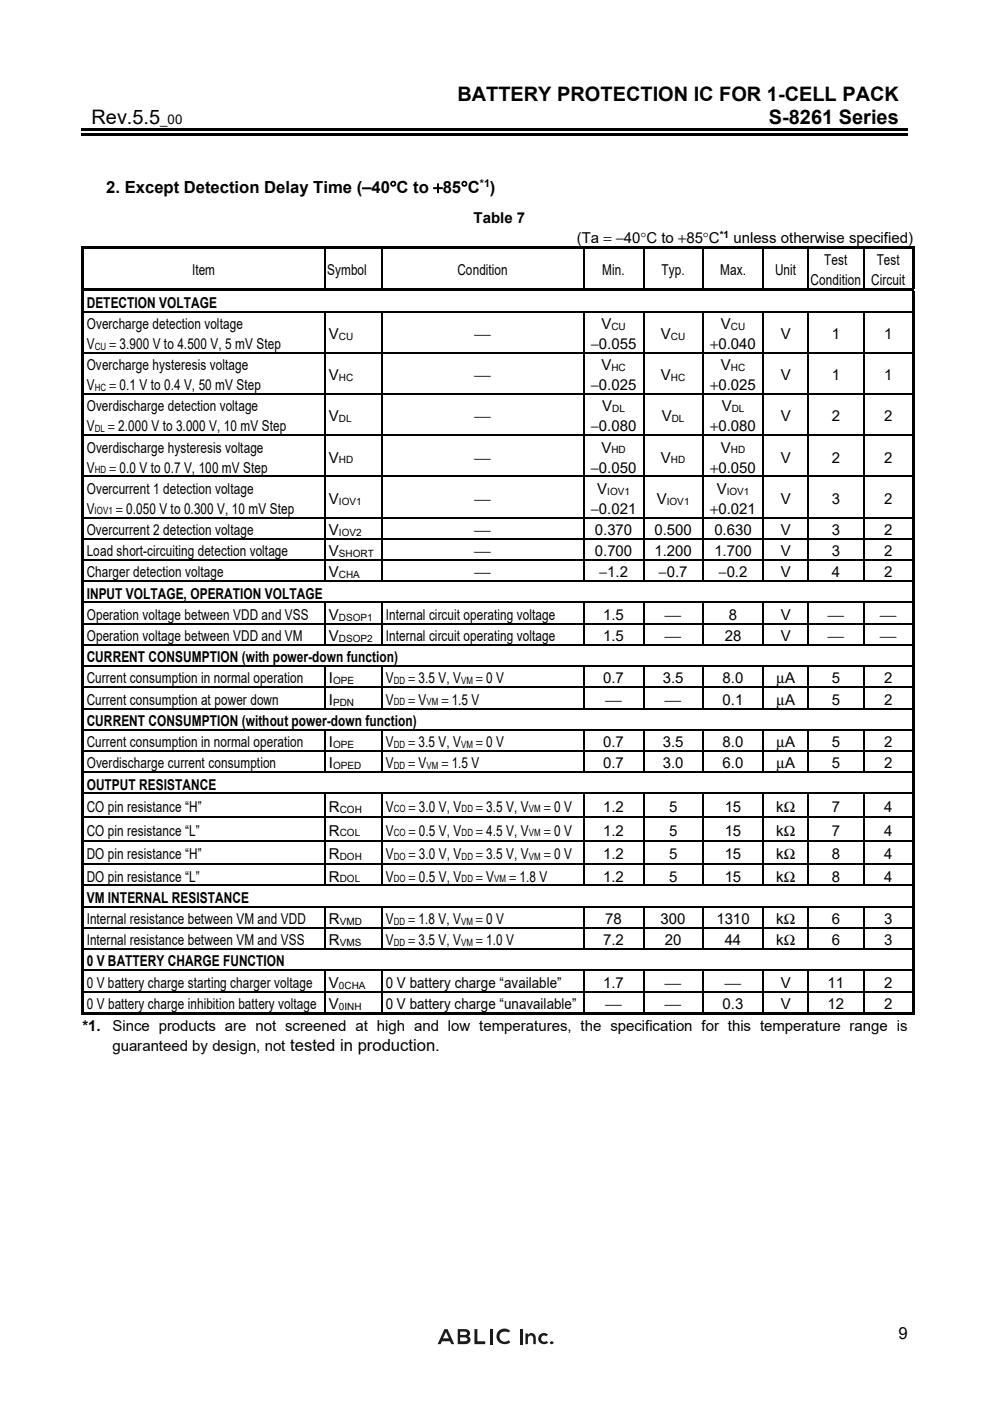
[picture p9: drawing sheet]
<svg xmlns="http://www.w3.org/2000/svg" width="210mm" height="297mm" viewBox="0 0 210 297" stroke-linecap="round" stroke-linejoin="round" font-family="sans-serif">
<path d="M17.3 28.3h47.7v.5h-47.7zM17.3 27.2h47.7v.6h-47.7zM64.8 27.2h1.6v.6h-1.6zM64.8 28.3h1.6v.5h-1.6zM66.4 28.3h126.1v.5h-126.1zM66.4 27.2h126.1v.6h-126.1z" fill="#000"/>
<g fill="#231815">
<path d="M100.6 281.8h.7v2.6h1.6v.6h-2.3z"/>
<path d="M103.8 281.8h.7v3.2h-.7z"/>
<path d="M105.7 282.2a1.75 1.75 0 0 1 2.5 0l-.4 .3a1.15 1.15 0 0 0-1.6 .1 1.15 1.15 0 0 0 .1 1.6 1.15 1.15 0 0 0 1.6 0l.3 .4a1.73 1.73 0 0 1-2.3 0 1.73 1.73 0 0 1-.2-2.4z"/>
<path d="M110.2 281.8h.6v3.2h-.6z"/>
<path d="M111.4 282.7h.6v.3a.93 .93 0 0 1 1.1-.3 .93 .93 0 0 1 .5 1.1v1.2h-.5v-.7a.7 .7 0 0 0-.1-.9 .7 .7 0 0 0-.9-.1l-.1 .5v1.2h-.6z"/>
<path d="M114.4 283.1a1.29 1.29 0 0 1 1.8-.2l-.4 .4a.66 .66 0 0 0-.9 .1 .66 .66 0 0 0 .1 .9 .66 .66 0 0 0 .9 0l.3 .4a1.23 1.23 0 0 1-1.6 0 1.23 1.23 0 0 1-.2-1.6z"/>
<path d="M94.3 281.8h.6l1.5 3.2h-.7l-.3-.6h-1.7l-.2 .6h-.7zM94.6 282.4l-.6 1.4h1.2z"/>
<path d="M97.1 281.8h1.3a.9 .9 0 0 1 1.1 .4 .9 .9 0 0 1-.2 1.1 .9 .9 0 0 1 .4 1.2 .9 .9 0 0 1-1.1 .5h-1.5zM97.6 282.3v.7h1.3l.2-.3-.2-.3zM97.6 283.5v.9l1.2-.1 .4-.3-.4-.4z"/>
<circle cx="117" cy="284.6" r=".34"/>
</g>
<g fill="#000">
<path d="M17.2 52.2h.6v.5h-.6zM17.2 52.2h176.7v.5h-176.7zM17.2 52.7h.6v8.5h-.6zM17.2 61.2h52.1v.5h-52.1zM17.2 61.7h.6v4.3h-.6zM17.2 66h.6v.2h-.6zM17.2 66.2h.6v8.5h-.6zM17.2 74.7h.6v.3h-.6zM68.8 66h.2v.2h-.2zM68.8 74.7h.2v.3h-.2zM69 61.2h12.4v.5h-12.4zM80.8 66h.3v.2h-.3z"/>
<path d="M80.8 74.7h.3v.3h-.3zM81.1 61.2h43.1v.5h-43.1zM123.7 66h.3v.2h-.3zM123.7 74.7h.3v.3h-.3zM124 61.2h12.9v.5h-12.9zM136.4 66h.3v.2h-.3zM136.4 74.7h.3v.3h-.3zM136.7 61.2h12.8v.5h-12.8zM148.9 66h.3v.2h-.3zM148.9 74.7h.3v.3h-.3zM149.2 61.2h13.1v.5h-13.1zM161.8 66h.3v.2h-.3z"/>
<path d="M161.8 74.7h.3v.3h-.3zM162.1 61.2h9.8v.5h-9.8zM171.3 66h.3v.2h-.3zM171.3 74.7h.3v.3h-.3zM171.6 61.2h12v.5h-12zM183.1 66h.2v.2h-.2zM183.1 74.7h.2v.3h-.2zM183.3 61.2h10.6v.5h-10.6zM193.4 52.7h.5v8.5h-.5zM193.4 61.7h.5v4.3h-.5zM193.4 66h.5v.2h-.5zM193.4 66.2h.5v8.5h-.5z"/>
<path d="M193.4 74.7h.5v.3h-.5zM17.2 75h.6v8.4h-.6zM17.2 83.4h.6v.3h-.6zM17.2 83.7h.6v8.4h-.6zM17.2 92.1h.6v.3h-.6zM68.8 83.4h.2v.3h-.2zM68.8 92.1h.2v.3h-.2zM80.8 83.4h.3v.3h-.3zM80.8 92.1h.3v.3h-.3zM123.7 83.4h.3v.3h-.3zM123.7 92.1h.3v.3h-.3zM136.4 83.4h.3v.3h-.3z"/>
<path d="M136.4 92.1h.3v.3h-.3zM148.9 83.4h.3v.3h-.3zM148.9 92.1h.3v.3h-.3zM161.8 83.4h.3v.3h-.3zM161.8 92.1h.3v.3h-.3zM171.3 83.4h.3v.3h-.3zM171.3 92.1h.3v.3h-.3zM183.1 83.4h.2v.3h-.2zM183.1 92.1h.2v.3h-.2zM193.4 75h.5v8.4h-.5zM193.4 83.4h.5v.3h-.5zM193.4 83.7h.5v8.4h-.5z"/>
<path d="M193.4 92.1h.5v.3h-.5zM17.2 92.4h.6v8.5h-.6zM17.2 100.9h.6v.3h-.6zM17.2 101.2h.6v8.4h-.6zM17.2 109.6h.6v.3h-.6zM17.2 109.9h.6v4.2h-.6zM17.2 114.1h.6v.3h-.6zM17.2 114.4h.6v4.2h-.6zM17.2 118.6h.6v.3h-.6zM68.8 100.9h.2v.3h-.2zM68.8 109.6h.2v.3h-.2zM68.8 114.1h.2v.3h-.2z"/>
<path d="M68.8 118.6h.2v.3h-.2zM80.8 100.9h.3v.3h-.3zM80.8 109.6h.3v.3h-.3zM80.8 114.1h.3v.3h-.3zM80.8 118.6h.3v.3h-.3zM123.7 100.9h.3v.3h-.3zM123.7 109.6h.3v.3h-.3zM123.7 114.1h.3v.3h-.3zM123.7 118.6h.3v.3h-.3zM136.4 100.9h.3v.3h-.3zM136.4 109.6h.3v.3h-.3zM136.4 114.1h.3v.3h-.3z"/>
<path d="M136.4 118.6h.3v.3h-.3zM148.9 100.9h.3v.3h-.3zM148.9 109.6h.3v.3h-.3zM148.9 114.1h.3v.3h-.3zM148.9 118.6h.3v.3h-.3zM161.8 100.9h.3v.3h-.3zM161.8 109.6h.3v.3h-.3zM161.8 114.1h.3v.3h-.3zM161.8 118.6h.3v.3h-.3zM171.3 100.9h.3v.3h-.3zM171.3 109.6h.3v.3h-.3zM171.3 114.1h.3v.3h-.3z"/>
<path d="M171.3 118.6h.3v.3h-.3zM183.1 100.9h.2v.3h-.2zM183.1 109.6h.2v.3h-.2zM183.1 114.1h.2v.3h-.2zM183.1 118.6h.2v.3h-.2zM193.4 92.4h.5v8.5h-.5zM193.4 100.9h.5v.3h-.5zM193.4 101.2h.5v8.4h-.5zM193.4 109.6h.5v.3h-.5zM193.4 109.9h.5v4.2h-.5zM193.4 114.1h.5v.3h-.5zM193.4 114.4h.5v4.2h-.5z"/>
<path d="M193.4 118.6h.5v.3h-.5zM17.2 118.9h.6v4.2h-.6zM17.2 123.1h.6v.3h-.6zM17.2 123.4h.6v4.2h-.6zM17.2 127.6h.6v.3h-.6zM17.2 127.9h.6v4.2h-.6zM17.2 132.1h.6v.3h-.6zM17.2 132.4h.6v4.2h-.6zM17.2 136.6h.6v.3h-.6zM68.8 127.6h.2v.3h-.2zM68.8 132.1h.2v.3h-.2zM80.8 127.6h.3v.3h-.3z"/>
<path d="M80.8 132.1h.3v.3h-.3zM123.7 127.6h.3v.3h-.3zM123.7 132.1h.3v.3h-.3zM136.4 127.6h.3v.3h-.3zM136.4 132.1h.3v.3h-.3zM148.9 127.6h.3v.3h-.3zM148.9 132.1h.3v.3h-.3zM161.8 127.6h.3v.3h-.3zM161.8 132.1h.3v.3h-.3zM171.3 127.6h.3v.3h-.3zM171.3 132.1h.3v.3h-.3zM183.1 127.6h.2v.3h-.2z"/>
<path d="M183.1 132.1h.2v.3h-.2zM193.4 118.9h.5v4.2h-.5zM193.4 123.1h.5v.3h-.5zM193.4 123.4h.5v4.2h-.5zM193.4 127.6h.5v.3h-.5zM193.4 127.9h.5v4.2h-.5zM193.4 132.1h.5v.3h-.5zM193.4 132.4h.5v4.2h-.5zM193.4 136.6h.5v.3h-.5zM17.2 136.9h.6v4.2h-.6zM17.2 141.1h.6v.3h-.6zM17.2 141.4h.6v4.2h-.6z"/>
<path d="M17.2 145.6h.6v.3h-.6zM17.2 145.9h.6v4.2h-.6zM17.2 150.1h.6v.3h-.6zM17.2 150.4h.6v4.2h-.6zM17.2 154.6h.6v.3h-.6zM17.2 154.9h.6v4.2h-.6zM17.2 159.1h.6v.3h-.6zM68.8 141.1h.2v.3h-.2zM68.8 145.6h.2v.3h-.2zM68.8 154.6h.2v.3h-.2zM68.8 159.1h.2v.3h-.2zM80.8 141.1h.3v.3h-.3z"/>
<path d="M80.8 145.6h.3v.3h-.3zM80.8 154.6h.3v.3h-.3zM80.8 159.1h.3v.3h-.3zM123.7 141.1h.3v.3h-.3zM123.7 145.6h.3v.3h-.3zM123.7 154.6h.3v.3h-.3zM123.7 159.1h.3v.3h-.3zM136.4 141.1h.3v.3h-.3zM136.4 145.6h.3v.3h-.3zM136.4 154.6h.3v.3h-.3zM136.4 159.1h.3v.3h-.3zM148.9 141.1h.3v.3h-.3z"/>
<path d="M148.9 145.6h.3v.3h-.3zM148.9 154.6h.3v.3h-.3zM148.9 159.1h.3v.3h-.3zM161.8 141.1h.3v.3h-.3zM161.8 145.6h.3v.3h-.3zM161.8 154.6h.3v.3h-.3zM161.8 159.1h.3v.3h-.3zM171.3 141.1h.3v.3h-.3zM171.3 145.6h.3v.3h-.3zM171.3 154.6h.3v.3h-.3zM171.3 159.1h.3v.3h-.3zM183.1 141.1h.2v.3h-.2z"/>
<path d="M183.1 145.6h.2v.3h-.2zM183.1 154.6h.2v.3h-.2zM183.1 159.1h.2v.3h-.2zM193.4 136.9h.5v4.2h-.5zM193.4 141.1h.5v.3h-.5zM193.4 141.4h.5v4.2h-.5zM193.4 145.6h.5v.3h-.5zM193.4 145.9h.5v4.2h-.5zM193.4 150.1h.5v.3h-.5zM193.4 150.4h.5v4.2h-.5zM193.4 154.6h.5v.3h-.5zM193.4 154.9h.5v4.2h-.5z"/>
<path d="M193.4 159.1h.5v.3h-.5zM17.2 159.4h.6v4.2h-.6zM17.2 163.6h.6v.3h-.6zM17.2 163.9h.6v4.2h-.6zM17.2 168.1h.6v.3h-.6zM17.2 168.4h.6v4.6h-.6zM17.2 173h.6v.3h-.6zM17.2 173.3h.6v4.9h-.6zM17.2 178.2h.6v.3h-.6zM68.8 168.1h.2v.3h-.2zM68.8 173h.2v.3h-.2zM68.8 178.2h.2v.3h-.2z"/>
<path d="M80.8 168.1h.3v.3h-.3zM80.8 173h.3v.3h-.3zM80.8 178.2h.3v.3h-.3zM123.7 168.1h.3v.3h-.3zM123.7 173h.3v.3h-.3zM123.7 178.2h.3v.3h-.3zM136.4 168.1h.3v.3h-.3zM136.4 173h.3v.3h-.3zM136.4 178.2h.3v.3h-.3zM148.9 168.1h.3v.3h-.3zM148.9 173h.3v.3h-.3zM148.9 178.2h.3v.3h-.3z"/>
<path d="M161.8 168.1h.3v.3h-.3zM161.8 173h.3v.3h-.3zM161.8 178.2h.3v.3h-.3zM171.3 168.1h.3v.3h-.3zM171.3 173h.3v.3h-.3zM171.3 178.2h.3v.3h-.3zM183.1 168.1h.2v.3h-.2zM183.1 173h.2v.3h-.2zM183.1 178.2h.2v.3h-.2zM193.4 159.4h.5v4.2h-.5zM193.4 163.6h.5v.3h-.5zM193.4 163.9h.5v4.2h-.5z"/>
<path d="M193.4 168.1h.5v.3h-.5zM193.4 168.4h.5v4.6h-.5zM193.4 173h.5v.3h-.5zM193.4 173.3h.5v4.9h-.5zM193.4 178.2h.5v.3h-.5zM17.2 178.5h.6v4.6h-.6zM17.2 183.1h.6v.3h-.6zM17.2 183.4h.6v4.2h-.6zM17.2 187.6h.6v.3h-.6zM17.2 187.9h.6v4.2h-.6zM17.2 192.1h.6v.3h-.6zM17.2 192.4h.6v4.2h-.6z"/>
<path d="M17.2 196.6h.6v.3h-.6zM68.8 183.1h.2v.3h-.2zM68.8 192.1h.2v.3h-.2zM68.8 196.6h.2v.3h-.2zM80.8 183.1h.3v.3h-.3zM80.8 192.1h.3v.3h-.3zM80.8 196.6h.3v.3h-.3zM123.7 183.1h.3v.3h-.3zM123.7 192.1h.3v.3h-.3zM123.7 196.6h.3v.3h-.3zM136.4 183.1h.3v.3h-.3zM136.4 192.1h.3v.3h-.3z"/>
<path d="M136.4 196.6h.3v.3h-.3zM148.9 183.1h.3v.3h-.3zM148.9 192.1h.3v.3h-.3zM148.9 196.6h.3v.3h-.3zM161.8 183.1h.3v.3h-.3zM161.8 192.1h.3v.3h-.3zM161.8 196.6h.3v.3h-.3zM171.3 183.1h.3v.3h-.3zM171.3 192.1h.3v.3h-.3zM171.3 196.6h.3v.3h-.3zM183.1 183.1h.2v.3h-.2zM183.1 192.1h.2v.3h-.2z"/>
<path d="M183.1 196.6h.2v.3h-.2zM193.4 178.5h.5v4.6h-.5zM193.4 183.1h.5v.3h-.5zM193.4 183.4h.5v4.2h-.5zM193.4 187.6h.5v.3h-.5zM193.4 187.9h.5v4.2h-.5zM193.4 192.1h.5v.3h-.5zM193.4 192.4h.5v4.2h-.5zM193.4 196.6h.5v.3h-.5zM17.2 196.9h.6v4.2h-.6zM17.2 201.1h.6v.3h-.6zM17.2 201.4h.6v4.2h-.6z"/>
<path d="M17.2 205.6h.6v.3h-.6zM17.2 205.9h.6v4.2h-.6zM17.2 210.1h.6v.3h-.6zM17.2 210.4h.6v4.7h-.6zM17.2 214.6h51.6v.5h-51.6zM68.8 205.6h.2v.3h-.2zM68.8 210.1h.2v.3h-.2zM68.8 214.6h12v.5h-12zM80.8 205.6h.3v.3h-.3zM80.8 210.1h.3v.3h-.3zM80.8 214.6h42.9v.5h-42.9zM123.7 205.6h.3v.3h-.3z"/>
<path d="M123.7 210.1h.3v.3h-.3zM123.7 214.6h12.7v.5h-12.7zM136.4 205.6h.3v.3h-.3zM136.4 210.1h.3v.3h-.3zM136.4 214.6h12.5v.5h-12.5zM148.9 205.6h.3v.3h-.3zM148.9 210.1h.3v.3h-.3zM148.9 214.6h12.9v.5h-12.9zM161.8 205.6h.3v.3h-.3zM161.8 210.1h.3v.3h-.3zM161.8 214.6h9.5v.5h-9.5zM171.3 205.6h.3v.3h-.3z"/>
<path d="M171.3 210.1h.3v.3h-.3zM171.3 214.6h11.8v.5h-11.8zM183.1 205.6h.2v.3h-.2zM183.1 210.1h.2v.3h-.2zM183.1 214.6h10.3v.5h-10.3zM193.4 196.9h.5v4.2h-.5zM193.4 201.1h.5v.3h-.5zM193.4 201.4h.5v4.2h-.5zM193.4 205.6h.5v.3h-.5zM193.4 205.9h.5v4.2h-.5zM193.4 210.1h.5v.3h-.5zM193.4 210.4h.5v4.7h-.5z"/>
<path d="M193.4 214.6h.5v.5h-.5z"/>
</g>
<g fill="none" stroke="#000" stroke-width=".25">
<path d="M68.9 52.7v8.5M81 52.7v8.5M123.8 52.7v8.5M136.5 52.7v8.5M149.1 52.7v8.5M161.9 52.7v8.5M171.5 52.7v8.5M183.2 52.7v8.5M17.8 66.1h51M17.8 74.8h51M68.9 66.2v8.5M68.9 75v8.4"/>
<path d="M69 66.1h11.8M69 74.8h11.8M81 66.2v8.5M81 75v8.4M81.1 66.1h42.6M81.1 74.8h42.6M123.8 66.2v8.5M123.8 75v8.4M124 66.1h12.4M124 74.8h12.4M136.5 66.2v8.5M136.5 75v8.4"/>
<path d="M136.7 66.1h12.2M136.7 74.8h12.2M149.1 66.2v8.5M149.1 75v8.4M149.2 66.1h12.6M149.2 74.8h12.6M161.9 66.2v8.5M161.9 75v8.4M162.1 66.1h9.2M162.1 74.8h9.2M171.5 66.2v8.5M171.5 75v8.4"/>
<path d="M171.6 66.1h11.5M171.6 74.8h11.5M183.2 66.2v8.5M183.2 75v8.4M183.3 66.1h10.1M183.3 74.8h10.1M17.8 83.5h51M17.8 92.3h51M68.9 83.7v8.4M68.9 92.4v8.5M69 83.5h11.8M69 92.3h11.8"/>
<path d="M81 83.7v8.4M81 92.4v8.5M81.1 83.5h42.6M81.1 92.3h42.6M123.8 83.7v8.4M123.8 92.4v8.5M124 83.5h12.4M124 92.3h12.4M136.5 83.7v8.4M136.5 92.4v8.5M136.7 83.5h12.2M136.7 92.3h12.2"/>
<path d="M149.1 83.7v8.4M149.1 92.4v8.5M149.2 83.5h12.6M149.2 92.3h12.6M161.9 83.7v8.4M161.9 92.4v8.5M162.1 83.5h9.2M162.1 92.3h9.2M171.5 83.7v8.4M171.5 92.4v8.5M171.6 83.5h11.5M171.6 92.3h11.5"/>
<path d="M183.2 83.7v8.4M183.2 92.4v8.5M183.3 83.5h10.1M183.3 92.3h10.1M17.8 101h51M17.8 109.7h51M17.8 114.2h51M17.8 118.7h51M68.9 101.2v8.4M68.9 109.9v4.2M68.9 114.4v4.2M68.9 118.9v4.2"/>
<path d="M69 101h11.8M69 109.7h11.8M69 114.2h11.8M69 118.7h11.8M81 101.2v8.4M81 109.9v4.2M81 114.4v4.2M81 118.9v4.2M81.1 101h42.6M81.1 109.7h42.6M81.1 114.2h42.6M81.1 118.7h42.6"/>
<path d="M123.8 101.2v8.4M123.8 109.9v4.2M123.8 114.4v4.2M123.8 118.9v4.2M124 101h12.4M124 109.7h12.4M124 114.2h12.4M124 118.7h12.4M136.5 101.2v8.4M136.5 109.9v4.2M136.5 114.4v4.2M136.5 118.9v4.2"/>
<path d="M136.7 101h12.2M136.7 109.7h12.2M136.7 114.2h12.2M136.7 118.7h12.2M149.1 101.2v8.4M149.1 109.9v4.2M149.1 114.4v4.2M149.1 118.9v4.2M149.2 101h12.6M149.2 109.7h12.6M149.2 114.2h12.6M149.2 118.7h12.6"/>
<path d="M161.9 101.2v8.4M161.9 109.9v4.2M161.9 114.4v4.2M161.9 118.9v4.2M162.1 101h9.2M162.1 109.7h9.2M162.1 114.2h9.2M162.1 118.7h9.2M171.5 101.2v8.4M171.5 109.9v4.2M171.5 114.4v4.2M171.5 118.9v4.2"/>
<path d="M171.6 101h11.5M171.6 109.7h11.5M171.6 114.2h11.5M171.6 118.7h11.5M183.2 101.2v8.4M183.2 109.9v4.2M183.2 114.4v4.2M183.2 118.9v4.2M183.3 101h10.1M183.3 109.7h10.1M183.3 114.2h10.1M183.3 118.7h10.1"/>
<path d="M17.8 123.2h175.6M17.8 127.7h51M17.8 132.2h51M17.8 136.7h175.6M68.9 127.9v4.2M68.9 132.4v4.2M69 127.7h11.8M69 132.2h11.8M81 127.9v4.2M81 132.4v4.2M81.1 127.7h42.6M81.1 132.2h42.6"/>
<path d="M123.8 127.9v4.2M123.8 132.4v4.2M124 127.7h12.4M124 132.2h12.4M136.5 127.9v4.2M136.5 132.4v4.2M136.7 127.7h12.2M136.7 132.2h12.2M149.1 127.9v4.2M149.1 132.4v4.2M149.2 127.7h12.6M149.2 132.2h12.6"/>
<path d="M161.9 127.9v4.2M161.9 132.4v4.2M162.1 127.7h9.2M162.1 132.2h9.2M171.5 127.9v4.2M171.5 132.4v4.2M171.6 127.7h11.5M171.6 132.2h11.5M183.2 127.9v4.2M183.2 132.4v4.2M183.3 127.7h10.1M183.3 132.2h10.1"/>
<path d="M17.8 141.2h51M17.8 145.7h51M17.8 150.2h175.6M17.8 154.7h51M17.8 159.2h51M68.9 141.4v4.2M68.9 145.9v4.2M68.9 154.9v4.2M68.9 159.4v4.2M69 141.2h11.8M69 145.7h11.8M69 154.7h11.8"/>
<path d="M69 159.2h11.8M81 141.4v4.2M81 145.9v4.2M81 154.9v4.2M81 159.4v4.2M81.1 141.2h42.6M81.1 145.7h42.6M81.1 154.7h42.6M81.1 159.2h42.6M123.8 141.4v4.2M123.8 145.9v4.2M123.8 154.9v4.2"/>
<path d="M123.8 159.4v4.2M124 141.2h12.4M124 145.7h12.4M124 154.7h12.4M124 159.2h12.4M136.5 141.4v4.2M136.5 145.9v4.2M136.5 154.9v4.2M136.5 159.4v4.2M136.7 141.2h12.2M136.7 145.7h12.2M136.7 154.7h12.2"/>
<path d="M136.7 159.2h12.2M149.1 141.4v4.2M149.1 145.9v4.2M149.1 154.9v4.2M149.1 159.4v4.2M149.2 141.2h12.6M149.2 145.7h12.6M149.2 154.7h12.6M149.2 159.2h12.6M161.9 141.4v4.2M161.9 145.9v4.2M161.9 154.9v4.2"/>
<path d="M161.9 159.4v4.2M162.1 141.2h9.2M162.1 145.7h9.2M162.1 154.7h9.2M162.1 159.2h9.2M171.5 141.4v4.2M171.5 145.9v4.2M171.5 154.9v4.2M171.5 159.4v4.2M171.6 141.2h11.5M171.6 145.7h11.5M171.6 154.7h11.5"/>
<path d="M171.6 159.2h11.5M183.2 141.4v4.2M183.2 145.9v4.2M183.2 154.9v4.2M183.2 159.4v4.2M183.3 141.2h10.1M183.3 145.7h10.1M183.3 154.7h10.1M183.3 159.2h10.1M17.8 163.7h175.6M17.8 168.2h51M17.8 173.1h51"/>
<path d="M17.8 178.3h51M68.9 168.4v4.6M68.9 173.3v4.9M68.9 178.5v4.6M69 168.2h11.8M69 173.1h11.8M69 178.3h11.8M81 168.4v4.6M81 173.3v4.9M81 178.5v4.6M81.1 168.2h42.6M81.1 173.1h42.6"/>
<path d="M81.1 178.3h42.6M123.8 168.4v4.6M123.8 173.3v4.9M123.8 178.5v4.6M124 168.2h12.4M124 173.1h12.4M124 178.3h12.4M136.5 168.4v4.6M136.5 173.3v4.9M136.5 178.5v4.6M136.7 168.2h12.2M136.7 173.1h12.2"/>
<path d="M136.7 178.3h12.2M149.1 168.4v4.6M149.1 173.3v4.9M149.1 178.5v4.6M149.2 168.2h12.6M149.2 173.1h12.6M149.2 178.3h12.6M161.9 168.4v4.6M161.9 173.3v4.9M161.9 178.5v4.6M162.1 168.2h9.2M162.1 173.1h9.2"/>
<path d="M162.1 178.3h9.2M171.5 168.4v4.6M171.5 173.3v4.9M171.5 178.5v4.6M171.6 168.2h11.5M171.6 173.1h11.5M171.6 178.3h11.5M183.2 168.4v4.6M183.2 173.3v4.9M183.2 178.5v4.6M183.3 168.2h10.1M183.3 173.1h10.1"/>
<path d="M183.3 178.3h10.1M17.8 183.2h51M17.8 187.7h175.6M17.8 192.2h51M17.8 196.7h51M68.9 183.4v4.2M68.9 192.4v4.2M68.9 196.9v4.2M69 183.2h11.8M69 192.2h11.8M69 196.7h11.8M81 183.4v4.2"/>
<path d="M81 192.4v4.2M81 196.9v4.2M81.1 183.2h42.6M81.1 192.2h42.6M81.1 196.7h42.6M123.8 183.4v4.2M123.8 192.4v4.2M123.8 196.9v4.2M124 183.2h12.4M124 192.2h12.4M124 196.7h12.4M136.5 183.4v4.2"/>
<path d="M136.5 192.4v4.2M136.5 196.9v4.2M136.7 183.2h12.2M136.7 192.2h12.2M136.7 196.7h12.2M149.1 183.4v4.2M149.1 192.4v4.2M149.1 196.9v4.2M149.2 183.2h12.6M149.2 192.2h12.6M149.2 196.7h12.6M161.9 183.4v4.2"/>
<path d="M161.9 192.4v4.2M161.9 196.9v4.2M162.1 183.2h9.2M162.1 192.2h9.2M162.1 196.7h9.2M171.5 183.4v4.2M171.5 192.4v4.2M171.5 196.9v4.2M171.6 183.2h11.5M171.6 192.2h11.5M171.6 196.7h11.5M183.2 183.4v4.2"/>
<path d="M183.2 192.4v4.2M183.2 196.9v4.2M183.3 183.2h10.1M183.3 192.2h10.1M183.3 196.7h10.1M17.8 201.2h175.6M17.8 205.7h51M17.8 210.2h51M68.9 205.9v4.2M68.9 210.4v4.2M69 205.7h11.8M69 210.2h11.8"/>
<path d="M81 205.9v4.2M81 210.4v4.2M81.1 205.7h42.6M81.1 210.2h42.6M123.8 205.9v4.2M123.8 210.4v4.2M124 205.7h12.4M124 210.2h12.4M136.5 205.9v4.2M136.5 210.4v4.2M136.7 205.7h12.2M136.7 210.2h12.2"/>
<path d="M149.1 205.9v4.2M149.1 210.4v4.2M149.2 205.7h12.6M149.2 210.2h12.6M161.9 205.9v4.2M161.9 210.4v4.2M162.1 205.7h9.2M162.1 210.2h9.2M171.5 205.9v4.2M171.5 210.4v4.2M171.6 205.7h11.5M171.6 210.2h11.5"/>
<path d="M183.2 205.9v4.2M183.2 210.4v4.2M183.3 205.7h10.1M183.3 210.2h10.1"/>
</g>
<g font-size="4.2">
<text x="97" y="21.5">BATTERY PROTECTION IC FOR 1-CELL PACK</text>
<text x="19.4" y="26.4">Rev.5.5</text>
<text x="163.1" y="26.4">S-8261 Series</text>
</g>
<g font-size="3.5">
<text x="22.5" y="40.9">2. Except Detection Delay Time (−40°C to +85°C )</text>
<text x="190.6" y="283.9">9</text>
</g>
<g font-size="3.2">
<text x="100.4" y="47.3">Table 7</text>
<text x="122.3" y="51.5">(Ta = −40°C to +85°C</text>
<text x="155.6" y="51.5">unless otherwise specified)</text>
<text x="40.7" y="58.4">Item</text>
<text x="69.4" y="58.4">Symbol</text>
<text x="97" y="58.4">Condition</text>
<text x="127.7" y="58.4">Min.</text>
<text x="140.3" y="58.4">Typ.</text>
<text x="152.7" y="58.4">Max.</text>
<text x="164.4" y="58.4">Unit</text>
<text x="174.8" y="56.3">Test</text>
<text x="185.9" y="56.3">Test</text>
<text x="18.4" y="65.3">DETECTION VOLTAGE</text>
<text x="171.9" y="60.5">Condition</text>
<text x="184.8" y="60.5">Circuit</text>
<text x="18.4" y="69.8">Overcharge detection voltage</text>
<text x="69.8" y="71.9">V</text>
<text x="100.8" y="71.9">⎯</text>
<text x="127.6" y="69.8">V</text>
<text x="140.2" y="71.9">V</text>
<text x="152.9" y="69.8">V</text>
<text x="165.6" y="71.9">V</text>
<text x="176.4" y="71.9">1</text>
<text x="187.5" y="71.9">1</text>
<text x="18.4" y="74">V</text>
<text x="23.2" y="74">= 3.900 V to 4.500 V, 5 mV Step</text>
<text x="125.3" y="74">−0.055</text>
<text x="150.6" y="74">+0.040</text>
<text x="18.4" y="78.5">Overcharge hysteresis voltage</text>
<text x="18.4" y="82.7">V</text>
<text x="23.2" y="82.7">= 0.1 V to 0.4 V, 50 mV Step</text>
<text x="69.8" y="80.6">V</text>
<text x="100.8" y="80.6">⎯</text>
<text x="125.3" y="82.7">−0.025</text>
<text x="127.6" y="78.5">V</text>
<text x="140.2" y="80.6">V</text>
<text x="150.6" y="82.7">+0.025</text>
<text x="152.9" y="78.5">V</text>
<text x="165.6" y="80.6">V</text>
<text x="176.4" y="80.6">1</text>
<text x="187.5" y="80.6">1</text>
<text x="18.4" y="87.2">Overdischarge detection voltage</text>
<text x="69.8" y="89.3">V</text>
<text x="100.8" y="89.3">⎯</text>
<text x="127.7" y="87.2">V</text>
<text x="140.4" y="89.3">V</text>
<text x="153.1" y="87.2">V</text>
<text x="165.6" y="89.3">V</text>
<text x="176.4" y="89.3">2</text>
<text x="187.5" y="89.3">2</text>
<text x="18.4" y="91.4">V</text>
<text x="18.4" y="96">Overdischarge hysteresis voltage</text>
<text x="22.9" y="91.4">= 2.000 V to 3.000 V, 10 mV Step</text>
<text x="125.3" y="91.4">−0.080</text>
<text x="127.6" y="96">V</text>
<text x="150.6" y="91.4">+0.080</text>
<text x="152.9" y="96">V</text>
<text x="18.4" y="100.2">V</text>
<text x="23.2" y="100.2">= 0.0 V to 0.7 V, 100 mV Step</text>
<text x="69.8" y="98.1">V</text>
<text x="100.8" y="98.1">⎯</text>
<text x="125.3" y="100.2">−0.050</text>
<text x="140.2" y="98.1">V</text>
<text x="150.6" y="100.2">+0.050</text>
<text x="165.6" y="98.1">V</text>
<text x="176.4" y="98.1">2</text>
<text x="187.5" y="98.1">2</text>
<text x="18.4" y="104.7">Overcurrent 1 detection voltage</text>
<text x="69.8" y="106.8">V</text>
<text x="100.8" y="106.8">⎯</text>
<text x="126.7" y="104.7">V</text>
<text x="139.3" y="106.8">V</text>
<text x="152" y="104.7">V</text>
<text x="165.6" y="106.8">V</text>
<text x="176.4" y="106.8">3</text>
<text x="187.5" y="106.8">2</text>
<text x="18.4" y="108.9">V</text>
<text x="18.4" y="113.4">Overcurrent 2 detection voltage</text>
<text x="24.6" y="108.9">= 0.050 V to 0.300 V, 10 mV Step</text>
<text x="69.8" y="113.4">V</text>
<text x="100.8" y="113.4">⎯</text>
<text x="125.3" y="108.9">−0.021</text>
<text x="126.2" y="113.4">0.370</text>
<text x="138.8" y="113.4">0.500</text>
<text x="150.6" y="108.9">+0.021</text>
<text x="151.5" y="113.4">0.630</text>
<text x="165.6" y="113.4">V</text>
<text x="176.4" y="113.4">3</text>
<text x="187.5" y="113.4">2</text>
<text x="18.4" y="117.9">Load short-circuiting detection voltage</text>
<text x="69.8" y="117.9">V</text>
<text x="100.8" y="117.9">⎯</text>
<text x="126.2" y="117.9">0.700</text>
<text x="138.8" y="117.9">1.200</text>
<text x="151.5" y="117.9">1.700</text>
<text x="165.6" y="117.9">V</text>
<text x="176.4" y="117.9">3</text>
<text x="187.5" y="117.9">2</text>
<text x="18.4" y="122.4">Charger detection voltage</text>
<text x="69.8" y="122.4">V</text>
<text x="100.8" y="122.4">⎯</text>
<text x="127.1" y="122.4">−1.2</text>
<text x="139.7" y="122.4">−0.7</text>
<text x="152.4" y="122.4">−0.2</text>
<text x="165.6" y="122.4">V</text>
<text x="176.4" y="122.4">4</text>
<text x="187.5" y="122.4">2</text>
<text x="18.4" y="126.9">INPUT VOLTAGE, OPERATION VOLTAGE</text>
<text x="18.4" y="131.4">Operation voltage between VDD and VSS</text>
<text x="69.8" y="131.4">V</text>
<text x="81.8" y="131.4">Internal circuit operating voltage</text>
<text x="127.9" y="131.4">1.5</text>
<text x="141.2" y="131.4">⎯</text>
<text x="154.6" y="131.4">8</text>
<text x="165.6" y="131.4">V</text>
<text x="175.7" y="131.4">⎯</text>
<text x="186.8" y="131.4">⎯</text>
<text x="18.4" y="135.9">Operation voltage between VDD and VM</text>
<text x="69.8" y="135.9">V</text>
<text x="81.8" y="135.9">Internal circuit operating voltage</text>
<text x="127.9" y="135.9">1.5</text>
<text x="141.2" y="135.9">⎯</text>
<text x="153.7" y="135.9">28</text>
<text x="165.6" y="135.9">V</text>
<text x="175.7" y="135.9">⎯</text>
<text x="186.8" y="135.9">⎯</text>
<text x="18.4" y="140.4">CURRENT CONSUMPTION (with power-down function)</text>
<text x="18.4" y="144.9">Current consumption in normal operation</text>
<text x="18.4" y="149.4">Current consumption at power down</text>
<text x="69.8" y="144.9">I</text>
<text x="69.8" y="149.4">I</text>
<text x="81.8" y="144.9">V</text>
<text x="81.8" y="149.4">V</text>
<text x="86.7" y="144.9">= 3.5 V, V</text>
<text x="86.7" y="149.4">= V</text>
<text x="93.7" y="149.4">= 1.5 V</text>
<text x="101" y="144.9">= 0 V</text>
<text x="127.9" y="144.9">0.7</text>
<text x="128.6" y="149.4">⎯</text>
<text x="140.6" y="144.9">3.5</text>
<text x="141.2" y="149.4">⎯</text>
<text x="153.3" y="149.4">0.1</text>
<text x="153.3" y="144.9">8.0</text>
<text x="164.7" y="144.9">μA</text>
<text x="164.7" y="149.4">μA</text>
<text x="176.4" y="144.9">5</text>
<text x="176.4" y="149.4">5</text>
<text x="187.5" y="144.9">2</text>
<text x="187.5" y="149.4">2</text>
<text x="18.4" y="153.9">CURRENT CONSUMPTION (without power-down function)</text>
<text x="18.4" y="158.4">Current consumption in normal operation</text>
<text x="69.8" y="158.4">I</text>
<text x="81.8" y="158.4">V</text>
<text x="86.7" y="158.4">= 3.5 V, V</text>
<text x="101" y="158.4">= 0 V</text>
<text x="127.9" y="158.4">0.7</text>
<text x="140.6" y="158.4">3.5</text>
<text x="153.3" y="158.4">8.0</text>
<text x="164.7" y="158.4">μA</text>
<text x="176.4" y="158.4">5</text>
<text x="187.5" y="158.4">2</text>
<text x="18.4" y="162.9">Overdischarge current consumption</text>
<text x="18.4" y="167.4">OUTPUT RESISTANCE</text>
<text x="69.8" y="162.9">I</text>
<text x="81.8" y="162.9">V</text>
<text x="86.7" y="162.9">= V</text>
<text x="93.7" y="162.9">= 1.5 V</text>
<text x="127.9" y="162.9">0.7</text>
<text x="140.6" y="162.9">3.0</text>
<text x="153.3" y="162.9">6.0</text>
<text x="164.7" y="162.9">μA</text>
<text x="176.4" y="162.9">5</text>
<text x="187.5" y="162.9">2</text>
<text x="18.4" y="172.1">CO pin resistance “H”</text>
<text x="69.8" y="172.1">R</text>
<text x="81.8" y="172.1">V</text>
<text x="86.7" y="172.1">= 3.0 V, V</text>
<text x="101" y="172.1">= 3.5 V, V</text>
<text x="115.4" y="172.1">= 0 V</text>
<text x="127.9" y="172.1">1.2</text>
<text x="141.9" y="172.1">5</text>
<text x="153.7" y="172.1">15</text>
<text x="164.7" y="172.1">kΩ</text>
<text x="176.4" y="172.1">7</text>
<text x="187.5" y="172.1">4</text>
<text x="18.4" y="177.2">CO pin resistance “L”</text>
<text x="69.8" y="177.2">R</text>
<text x="81.8" y="177.1">V</text>
<text x="86.7" y="177.1">= 0.5 V, V</text>
<text x="101" y="177.1">= 4.5 V, V</text>
<text x="115.4" y="177.1">= 0 V</text>
<text x="127.9" y="177.2">1.2</text>
<text x="141.9" y="177.2">5</text>
<text x="153.7" y="177.2">15</text>
<text x="164.7" y="177.1">kΩ</text>
<text x="176.4" y="177.2">7</text>
<text x="187.5" y="177.2">4</text>
<text x="18.4" y="182.2">DO pin resistance “H”</text>
<text x="69.8" y="182.2">R</text>
<text x="81.8" y="182.2">V</text>
<text x="86.7" y="182.2">= 3.0 V, V</text>
<text x="101" y="182.2">= 3.5 V, V</text>
<text x="115.4" y="182.2">= 0 V</text>
<text x="127.9" y="182.2">1.2</text>
<text x="141.9" y="182.2">5</text>
<text x="153.7" y="182.2">15</text>
<text x="164.7" y="182.2">kΩ</text>
<text x="176.4" y="182.2">8</text>
<text x="187.5" y="182.2">4</text>
<text x="18.4" y="186.9">DO pin resistance “L”</text>
<text x="18.4" y="191.4">VM INTERNAL RESISTANCE</text>
<text x="69.8" y="186.9">R</text>
<text x="81.8" y="186.9">V</text>
<text x="86.7" y="186.9">= 0.5 V, V</text>
<text x="101" y="186.9">= V</text>
<text x="108.1" y="186.9">= 1.8 V</text>
<text x="127.9" y="186.9">1.2</text>
<text x="141.9" y="186.9">5</text>
<text x="153.7" y="186.9">15</text>
<text x="164.7" y="186.9">kΩ</text>
<text x="176.4" y="186.9">8</text>
<text x="187.5" y="186.9">4</text>
<text x="18.4" y="195.9">Internal resistance between VM and VDD</text>
<text x="69.8" y="195.9">R</text>
<text x="81.8" y="195.9">V</text>
<text x="86.7" y="195.9">= 1.8 V, V</text>
<text x="101" y="195.9">= 0 V</text>
<text x="128.4" y="195.9">78</text>
<text x="140.1" y="195.9">300</text>
<text x="152" y="195.9">1310</text>
<text x="164.7" y="195.9">kΩ</text>
<text x="176.4" y="195.9">6</text>
<text x="187.5" y="195.9">3</text>
<text x="18.4" y="200.4">Internal resistance between VM and VSS</text>
<text x="69.8" y="200.4">R</text>
<text x="81.8" y="200.4">V</text>
<text x="86.7" y="200.4">= 3.5 V, V</text>
<text x="101" y="200.4">= 1.0 V</text>
<text x="127.9" y="200.4">7.2</text>
<text x="141" y="200.4">20</text>
<text x="153.7" y="200.4">44</text>
<text x="164.7" y="200.4">kΩ</text>
<text x="176.4" y="200.4">6</text>
<text x="187.5" y="200.4">3</text>
<text x="18.4" y="204.9">0 V BATTERY CHARGE FUNCTION</text>
<text x="18.4" y="209.4">0 V battery charge starting charger voltage</text>
<text x="69.8" y="209.4">V</text>
<text x="81.8" y="209.4">0 V battery charge “available”</text>
<text x="127.9" y="209.4">1.7</text>
<text x="141.2" y="209.4">⎯</text>
<text x="153.9" y="209.4">⎯</text>
<text x="165.6" y="209.4">V</text>
<text x="175.5" y="209.4">11</text>
<text x="187.5" y="209.4">2</text>
<text x="18.4" y="213.9">0 V battery charge inhibition battery voltage</text>
<text x="69.8" y="213.9">V</text>
<text x="81.8" y="213.9">0 V battery charge “unavailable”</text>
<text x="128.6" y="213.9">⎯</text>
<text x="141.2" y="213.9">⎯</text>
<text x="153.3" y="213.9">0.3</text>
<text x="165.6" y="213.9">V</text>
<text x="175.5" y="213.9">12</text>
<text x="187.5" y="213.9">2</text>
<text x="17.5" y="218.7">*1.</text>
<text x="23.9" y="218.7">Since products are not screened at high and low temperatures, the specification for this temperature range is</text>
<text x="23.9" y="222.8">guaranteed by design, not tested in production.</text>
</g>
<text font-size="2.8" x="34" y="26.4">_00</text>
<text font-size="2.3" x="101.8" y="39.6">*1</text>
<g font-size="2.1">
<text x="152.7" y="50.4">*1</text>
<text x="129.7" y="69.9">CU</text>
<text x="155" y="69.9">CU</text>
<text x="20.1" y="74.1">CU</text>
<text x="71.9" y="72.1">CU</text>
<text x="142.3" y="72.1">CU</text>
<text x="20.1" y="82.9">HC</text>
<text x="71.9" y="80.8">HC</text>
<text x="129.7" y="78.7">HC</text>
<text x="142.3" y="80.8">HC</text>
<text x="155" y="78.7">HC</text>
<text x="71.9" y="89.5">DL</text>
<text x="129.9" y="87.4">DL</text>
<text x="142.5" y="89.5">DL</text>
<text x="155.2" y="87.4">DL</text>
<text x="20.1" y="91.6">DL</text>
<text x="20.1" y="100.4">HD</text>
<text x="71.9" y="98.3">HD</text>
<text x="129.7" y="96.1">HD</text>
<text x="142.3" y="98.3">HD</text>
<text x="155" y="96.1">HD</text>
<text x="71.9" y="107">IOV1</text>
<text x="128.8" y="104.9">IOV1</text>
<text x="141.4" y="107">IOV1</text>
<text x="154.1" y="104.9">IOV1</text>
<text x="20.1" y="109.1">IOV1</text>
<text x="71.9" y="113.6">IOV2</text>
<text x="71.9" y="118.1">SHORT</text>
<text x="71.9" y="122.6">CHA</text>
<text x="71.9" y="131.6">DSOP1</text>
<text x="71.9" y="136.1">DSOP2</text>
<text x="70.7" y="145.1">OPE</text>
<text x="70.7" y="149.6">PDN</text>
<text x="83.5" y="145.1">DD</text>
<text x="83.5" y="149.6">DD</text>
<text x="90.4" y="149.6">VM</text>
<text x="97.8" y="145.1">VM</text>
<text x="70.7" y="158.6">OPE</text>
<text x="83.5" y="158.6">DD</text>
<text x="97.8" y="158.6">VM</text>
<text x="70.7" y="163.1">OPED</text>
<text x="83.5" y="163">DD</text>
<text x="90.4" y="163">VM</text>
<text x="72.1" y="172.3">COH</text>
<text x="83.5" y="172.3">CO</text>
<text x="97.9" y="172.3">DD</text>
<text x="112.2" y="172.3">VM</text>
<text x="72.1" y="177.3">COL</text>
<text x="83.5" y="177.3">CO</text>
<text x="97.9" y="177.3">DD</text>
<text x="112.2" y="177.3">VM</text>
<text x="72.1" y="182.4">DOH</text>
<text x="83.5" y="182.4">DO</text>
<text x="97.9" y="182.4">DD</text>
<text x="112.2" y="182.4">VM</text>
<text x="72.1" y="187.1">DOL</text>
<text x="83.5" y="187.1">DO</text>
<text x="97.9" y="187.1">DD</text>
<text x="104.8" y="187.1">VM</text>
<text x="72.1" y="196.1">VMD</text>
<text x="83.5" y="196.1">DD</text>
<text x="97.8" y="196.1">VM</text>
<text x="72.1" y="200.6">VMS</text>
<text x="83.5" y="200.6">DD</text>
<text x="97.8" y="200.6">VM</text>
<text x="71.9" y="209.6">0CHA</text>
<text x="71.9" y="214.1">0INH</text>
</g>
</svg>
